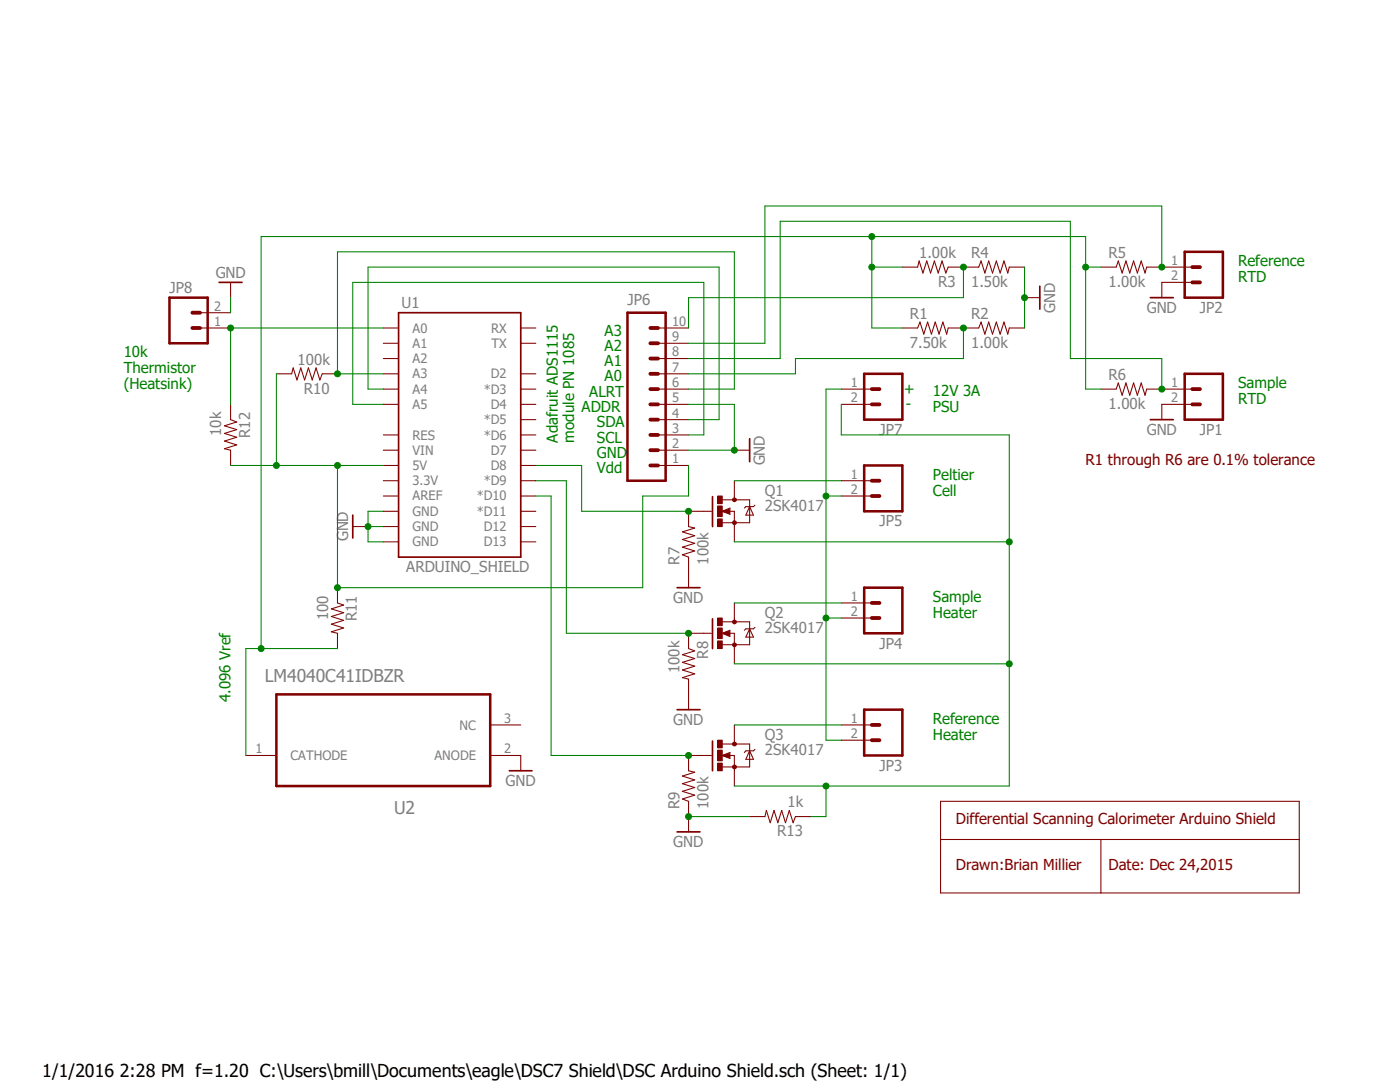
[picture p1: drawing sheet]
<svg xmlns="http://www.w3.org/2000/svg" width="279mm" height="216mm" viewBox="0 0 279 216" stroke-linecap="round" stroke-linejoin="round" font-family="sans-serif">
<path d="M24 41l239.9 137.3M263.9 41l-239.9 137.3" fill="none" stroke="#fff" stroke-width=".2"/>
<g fill="none" stroke="#800000" stroke-width=".21">
<path d="M180.1 53.3h3l.3-1.2 .8 2.4 .8-2.4 .7 2.4 .8-2.4 .7 2.4 .8-2.4 .8 2.4 .4-1.2h6.1l.5-1.2 .8 2.4 .7-2.4 .8 2.4 .7-2.4 .8 2.4 .8-2.4 .7 2.4 .3-1.2h3.1M219.7 53.3h3.1l.4-1.2 .7 2.4 .8-2.4 .8 2.4 .7-2.4 .8 2.4 .8-2.4 .7 2.4 .4-1.2h9.1M231.9 56.3h6.1M76.5 65.4h3M76.5 68.5h3M76.5 74.6h3M76.5 77.6h3M76.5 71.5h3M103.9 65.4h3M103.9 68.5h3M103.9 74.6h3M103.9 77.6h3"/>
<path d="M131.3 65.4h6.1M131.3 68.5h6.1M131.3 74.6h6.1M131.3 77.6h6.1M131.3 71.5h6.1M180.1 65.4h3l.5-1.1 .8 2.4 .7-2.4 .8 2.4 .7-2.4 .8 2.4 .8-2.4 .7 2.4 .3-1.3h6.1l.5-1.1 .8 2.4 .7-2.4 .8 2.4 .7-2.4 .8 2.4 .8-2.4 .7 2.4 .3-1.3h3.1M219.7 77.6h3.1l.4-1.2 .7 2.5 .8-2.5 .8 2.5 .7-2.5 .8 2.5 .8-2.5 .7 2.5 .4-1.3h3M76.5 80.7h3M76.5 86.8h3M76.5 89.8h3M76.5 92.9h3M76.5 95.9h3"/>
<path d="M76.5 99h3M103.9 80.7h3M103.9 83.7h3M103.9 86.8h3M103.9 89.8h3M103.9 92.9h3M103.9 95.9h3M103.9 99h3M131.3 80.7h6.1M131.3 83.7h6.1M131.3 86.8h6.1M131.3 89.8h6.1"/>
<path d="M131.3 92.9h6.1M167.9 95.9h6.1M167.9 99h6.1M76.5 102h3M76.5 105.1h3M76.5 108.1h3M103.9 102h3M103.9 105.1h3M103.9 108.1h3M167.9 120.3h6.1M167.9 123.3h6.1M167.9 144.7h6.1"/>
<path d="M167.9 147.7h6.1M187.7 159.9h71.6v18.3h-71.6zM187.7 167.5h71.6M219.7 167.5v10.7"/>
</g>
<path d="M79.5 62.4h24.4v48.8h-24.4z" fill="none" stroke="#800000" stroke-width=".34"/>
<path d="M236.4 50.2h7.7v9.2h-7.7zM125.2 62.4h7.6v33.5h-7.6zM172.5 92.9h7.6v9.1h-7.6zM172.5 117.3h7.6v9.1h-7.6zM172.5 141.6h7.6v9.1h-7.6z" fill="none" stroke="#800000" stroke-width=".51"/>
<g fill="none" stroke="#800000" stroke-width=".76">
<path d="M238 56.3h1.5M238 53.3h1.5M129.8 77.6h1.5M129.8 74.6h1.5M129.8 71.5h1.5M129.8 68.5h1.5M129.8 65.4h1.5M129.8 86.8h1.5M129.8 89.8h1.5M129.8 92.9h1.5M129.8 80.7h1.5M129.8 83.7h1.5"/>
<path d="M174 99h1.5M174 95.9h1.5M174 123.3h1.5M174 120.3h1.5M174 147.7h1.5M174 144.7h1.5"/>
</g>
<path d="M146.3 104l.3-.1 .3 .1 .1 .3-.1 .3-.3 .1-.3-.1-.1-.3z" fill-rule="evenodd" fill="#800000"/>
<path d="M146.3 104l.3-.1 .3 .1 .1 .3-.1 .3-.3 .1-.3-.1-.1-.3z" fill="none" stroke="#800000" stroke-width=".2"/>
<path d="M146.3 99.4h.6l.1 .3-.1 .3-.3 .1-.3-.1-.1-.3z" fill-rule="evenodd" fill="#800000"/>
<path d="M146.3 99.4h.6l.1 .3-.1 .3-.3 .1-.3-.1-.1-.3z" fill="none" stroke="#800000" stroke-width=".2"/>
<path d="M143.2 103.5h.9v1.6h-.9z" fill-rule="evenodd" fill="#800000"/>
<path d="M143.2 103.5h.9v1.6h-.9z" fill="none" stroke="#800000" stroke-width=".2"/>
<path d="M143.2 99h.9v1.5h-.9z" fill-rule="evenodd" fill="#800000"/>
<path d="M143.2 99h.9v1.5h-.9z" fill="none" stroke="#800000" stroke-width=".2"/>
<path d="M143.2 101h.9v2.1h-.9z" fill-rule="evenodd" fill="#800000"/>
<path d="M143.2 101h.9v2.1h-.9z" fill="none" stroke="#800000" stroke-width=".2"/>
<path d="M142.2 99.1v6" fill="none" stroke="#800000" stroke-width=".34"/>
<path d="M144.1 99.7h5.5v4.6h-5.5M146.6 95.9v3.8M137.4 102h4.6M144.1 102l1.6-.6v1.2zM145.5 102h1.1v6.1M149.6 101.1l.8 1.7h-1.6zM150.7 100.8l-.3 .3h-1.6l-.3 .3" fill="none" stroke="#800000" stroke-width=".21"/>
<path d="M145.5 101.7l-1.1 .3 1.1 .3v-.3h-.3" fill="none" stroke="#800000" stroke-width=".38"/>
<path d="M146.3 128.4l.3-.1 .3 .1 .1 .3-.1 .2-.3 .2-.3-.2-.1-.2z" fill-rule="evenodd" fill="#800000"/>
<path d="M146.3 128.4l.3-.1 .3 .1 .1 .3-.1 .2-.3 .2-.3-.2-.1-.2z" fill="none" stroke="#800000" stroke-width=".2"/>
<path d="M146.3 123.8l.3-.1 .3 .1 .1 .3-.1 .3-.3 .1-.3-.1-.1-.3z" fill-rule="evenodd" fill="#800000"/>
<path d="M146.3 123.8l.3-.1 .3 .1 .1 .3-.1 .3-.3 .1-.3-.1-.1-.3z" fill="none" stroke="#800000" stroke-width=".2"/>
<path d="M143.2 127.9h.9v1.5h-.9z" fill-rule="evenodd" fill="#800000"/>
<path d="M143.2 127.9h.9v1.5h-.9z" fill="none" stroke="#800000" stroke-width=".2"/>
<path d="M143.2 123.3h.9v1.5h-.9z" fill-rule="evenodd" fill="#800000"/>
<path d="M143.2 123.3h.9v1.5h-.9z" fill="none" stroke="#800000" stroke-width=".2"/>
<path d="M143.2 125.3h.9v2.1h-.9z" fill-rule="evenodd" fill="#800000"/>
<path d="M143.2 125.3h.9v2.1h-.9z" fill="none" stroke="#800000" stroke-width=".2"/>
<path d="M142.2 123.5v5.9" fill="none" stroke="#800000" stroke-width=".34"/>
<path d="M137.4 126.4h4.6M144.1 124.1h5.5v4.6h-5.5M144.1 126.4l1.6-.6v1.2zM145.5 126.4h1.1v6.1M146.6 120.3v3.8M149.6 125.5l.8 1.6h-1.6zM150.7 125.2l-.3 .3h-1.6l-.3 .3" fill="none" stroke="#800000" stroke-width=".21"/>
<path d="M145.5 126.1l-1.1 .3 1.1 .3v-.3h-.3" fill="none" stroke="#800000" stroke-width=".38"/>
<path d="M146.3 152.7h.6l.1 .3-.1 .3h-.6l-.1-.3z" fill-rule="evenodd" fill="#800000"/>
<path d="M146.3 152.7h.6l.1 .3-.1 .3h-.6l-.1-.3z" fill="none" stroke="#800000" stroke-width=".2"/>
<path d="M146.3 148.2h.6l.1 .3-.1 .3h-.6l-.1-.3z" fill-rule="evenodd" fill="#800000"/>
<path d="M146.3 148.2h.6l.1 .3-.1 .3h-.6l-.1-.3z" fill="none" stroke="#800000" stroke-width=".2"/>
<path d="M143.2 152.3h.9v1.5h-.9z" fill-rule="evenodd" fill="#800000"/>
<path d="M143.2 152.3h.9v1.5h-.9z" fill="none" stroke="#800000" stroke-width=".2"/>
<path d="M143.2 147.7h.9v1.5h-.9z" fill-rule="evenodd" fill="#800000"/>
<path d="M143.2 147.7h.9v1.5h-.9z" fill="none" stroke="#800000" stroke-width=".2"/>
<path d="M143.2 149.7h.9v2.1h-.9z" fill-rule="evenodd" fill="#800000"/>
<path d="M143.2 149.7h.9v2.1h-.9z" fill="none" stroke="#800000" stroke-width=".2"/>
<path d="M43.7 56.3h4.6M207.5 57.1v4.6M229.6 59.4h4.5M149.6 87.5v4.6M229.6 83.7h4.5M70.4 102.8v4.6M135.1 117.3h4.6M101.6 153.8h4.6M135.1 141.6h4.6M142.2 147.9v5.9M135.1 166h4.6" fill="none" stroke="#800000" stroke-width=".34"/>
<g fill="none" stroke="#800000" stroke-width=".21">
<path d="M46 56.3v3.1M204.5 59.4h3M231.9 56.3v3.1M39.9 65.4h6.1M39.9 62.4h6.1M55.2 74.6h3l.3-1.2 .8 2.4 .7-2.4 .8 2.4 .8-2.4 .7 2.4 .8-2.4 .7 2.4 .5-1.2h3.1M167.9 77.6h6.1M231.9 77.6h6.1M46 80.7v3l1.2 .5-2.4 .8 2.4 .7-2.4 .8 2.4 .7-2.4 .8 2.4 .8-2.4 .7 1.2 .3v3.1M146.6 89.8h3M167.9 80.7h6.1M238 80.7h-6.1v3"/>
<path d="M67.4 117.3v3l1.2 .4-2.5 .8 2.5 .8-2.5 .7 2.5 .8-2.5 .7 2.5 .8-2.5 .8 1.3 .3v3M70.4 105.1h3M137.4 102v3.1l1.2 .3-2.4 .7 2.4 .8-2.4 .8 2.4 .7-2.4 .8 2.4 .7-2.4 .8 1.2 .5v6.1M137.4 126.4v3l1.2 .5-2.4 .7 2.4 .8-2.4 .8 2.4 .7-2.4 .8 2.4 .8-2.4 .7 1.2 .3v6.1M49.1 150.7h6.1M97.8 150.7h6.1v3.1M97.8 144.7h6.1M142 150.7h-4.6v3.1l1.2 .3-2.4 .8 2.4 .7-2.4 .8 2.4 .7-2.4 .8 2.4 .8-2.4 .7 1.2 .5v6.1M144.1 148.5h5.5v4.5h-5.5M144.1 150.7l1.6-.5v1.1zM145.5 150.7h1.1v6.1M146.6 144.7v3.8"/>
<path d="M149.6 149.8l.8 1.7h-1.6zM150.7 149.5l-.3 .3h-1.6l-.3 .4M149.6 162.9h3.1l.3-1.2 .7 2.5 .8-2.5 .7 2.5 .8-2.5 .8 2.5 .7-2.5 .8 2.5 .4-1.3h3.1"/>
</g>
<path d="M145.5 150.5l-1.1 .2 1.1 .3v-.3h-.3" fill="none" stroke="#800000" stroke-width=".38"/>
<path d="M33.8 59.4h7.6v9.1h-7.6zM172.5 74.6h7.6v9.1h-7.6zM236.4 74.6h7.7v9.1h-7.7zM55.2 138.6h42.6v18.2h-42.6z" fill="none" stroke="#800000" stroke-width=".51"/>
<path d="M38.4 62.4h1.5M38.4 65.4h1.5M174 77.6h1.5M238 77.6h1.5M174 80.7h1.5M238 80.7h1.5" fill="none" stroke="#800000" stroke-width=".76"/>
<path d="M137.4 162.9h12.2" fill="none" stroke="#008000" stroke-width=".21"/>
<circle cx="137.4" cy="162.9" r=".6" fill="#008000"/>
<circle cx="137.4" cy="162.9" r=".6" fill="none" stroke="#008000" stroke-width=".2"/>
<path d="M76.5 102h-3.1v3.1h3.1" fill="none" stroke="#008000" stroke-width=".21"/>
<circle cx="73.4" cy="105.1" r=".6" fill="#008000"/>
<circle cx="73.4" cy="105.1" r=".6" fill="none" stroke="#008000" stroke-width=".2"/>
<path d="M146.6 80.7v9.1h-9.2M73.4 105.1v3h3.1" fill="none" stroke="#008000" stroke-width=".21"/>
<circle cx="146.6" cy="89.8" r=".6" fill="#008000"/>
<circle cx="146.6" cy="89.8" r=".6" fill="none" stroke="#008000" stroke-width=".2"/>
<path d="M204.5 53.3v12.1M137.4 80.7h9.2" fill="none" stroke="#008000" stroke-width=".21"/>
<circle cx="204.5" cy="59.4" r=".6" fill="#008000"/>
<circle cx="204.5" cy="59.4" r=".6" fill="none" stroke="#008000" stroke-width=".2"/>
<path d="M46 59.4v3M116.1 102h21.3" fill="none" stroke="#008000" stroke-width=".21"/>
<circle cx="137.4" cy="102" r=".6" fill="#008000"/>
<circle cx="137.4" cy="102" r=".6" fill="none" stroke="#008000" stroke-width=".2"/>
<path d="M106.9 92.9h9.2v9.1M113 126.4h24.4" fill="none" stroke="#008000" stroke-width=".21"/>
<circle cx="137.4" cy="126.4" r=".6" fill="#008000"/>
<circle cx="137.4" cy="126.4" r=".6" fill="none" stroke="#008000" stroke-width=".2"/>
<path d="M106.9 95.9h6.1v30.5M110 99v51.7h27.4" fill="none" stroke="#008000" stroke-width=".21"/>
<circle cx="137.4" cy="150.7" r=".6" fill="#008000"/>
<circle cx="137.4" cy="150.7" r=".6" fill="none" stroke="#008000" stroke-width=".2"/>
<path d="M106.9 99h3.1M146.6 95.9h21.3M167.9 99h-3.1v48.7M146.6 120.3h21.3M164.8 123.3h3.1M146.6 144.7h21.3" fill="none" stroke="#008000" stroke-width=".21"/>
<circle cx="164.8" cy="123.3" r=".6" fill="#008000"/>
<circle cx="164.8" cy="123.3" r=".6" fill="none" stroke="#008000" stroke-width=".2"/>
<path d="M167.9 77.6h-3.1v21.4M164.8 147.7h3.1" fill="none" stroke="#008000" stroke-width=".21"/>
<circle cx="164.8" cy="99" r=".6" fill="#008000"/>
<circle cx="164.8" cy="99" r=".6" fill="none" stroke="#008000" stroke-width=".2"/>
<path d="M55.2 74.6v18.3h21.3M67.4 92.9v24.4h60.9v-18.3h9.1v-6.1" fill="none" stroke="#008000" stroke-width=".21"/>
<circle cx="67.3" cy="92.9" r=".6" fill="#008000"/>
<circle cx="67.3" cy="92.9" r=".6" fill="none" stroke="#008000" stroke-width=".2"/>
<circle cx="67.3" cy="117.3" r=".6" fill="#008000"/>
<circle cx="67.3" cy="117.3" r=".6" fill="none" stroke="#008000" stroke-width=".2"/>
<path d="M46 92.9h9.2" fill="none" stroke="#008000" stroke-width=".21"/>
<circle cx="55.2" cy="92.9" r=".6" fill="#008000"/>
<circle cx="55.2" cy="92.9" r=".6" fill="none" stroke="#008000" stroke-width=".2"/>
<path d="M76.5 77.6h-3.1v-24.3h70.1v30.4h-6.1M76.5 74.6h-9.1v-24.4h79.2v27.4h-9.2M76.5 80.7h-6.1v-24.4h70.1v30.5h-3.1" fill="none" stroke="#008000" stroke-width=".21"/>
<circle cx="67.3" cy="74.6" r=".6" fill="#008000"/>
<circle cx="67.3" cy="74.6" r=".6" fill="none" stroke="#008000" stroke-width=".2"/>
<path d="M192.3 65.4v6.1" fill="none" stroke="#008000" stroke-width=".21"/>
<circle cx="192.3" cy="65.4" r=".6" fill="#008000"/>
<circle cx="192.3" cy="65.4" r=".6" fill="none" stroke="#008000" stroke-width=".2"/>
<path d="M192.3 53.3v6.1M192.3 71.5h-33.6v3.1h-21.3" fill="none" stroke="#008000" stroke-width=".21"/>
<circle cx="192.3" cy="53.3" r=".6" fill="#008000"/>
<circle cx="192.3" cy="53.3" r=".6" fill="none" stroke="#008000" stroke-width=".2"/>
<path d="M192.3 59.4h-54.9v6M231.9 41.1v12.2" fill="none" stroke="#008000" stroke-width=".21"/>
<circle cx="231.9" cy="53.3" r=".6" fill="#008000"/>
<circle cx="231.9" cy="53.3" r=".6" fill="none" stroke="#008000" stroke-width=".2"/>
<path d="M231.9 41.1h-79.2v27.4h-15.3M137.4 71.5h18.3v-27.3h57.9v27.3h18.3v6.1" fill="none" stroke="#008000" stroke-width=".21"/>
<circle cx="231.9" cy="77.6" r=".6" fill="#008000"/>
<circle cx="231.9" cy="77.6" r=".6" fill="none" stroke="#008000" stroke-width=".2"/>
<path d="M76.5 65.4h-30.5v15.3" fill="none" stroke="#008000" stroke-width=".21"/>
<circle cx="46" cy="65.4" r=".6" fill="#008000"/>
<circle cx="46" cy="65.4" r=".6" fill="none" stroke="#008000" stroke-width=".2"/>
<path d="M216.7 47.2v30.4h3M216.7 53.3h3" fill="none" stroke="#008000" stroke-width=".21"/>
<circle cx="216.7" cy="53.3" r=".6" fill="#008000"/>
<circle cx="216.7" cy="53.3" r=".6" fill="none" stroke="#008000" stroke-width=".2"/>
<path d="M174 47.2h-121.9v82.2M180.1 53.3h-6.1v12.1h6.1M49.1 129.4h18.3" fill="none" stroke="#008000" stroke-width=".21"/>
<circle cx="52.1" cy="129.4" r=".6" fill="#008000"/>
<circle cx="52.1" cy="129.4" r=".6" fill="none" stroke="#008000" stroke-width=".2"/>
<path d="M174 47.2v6.1" fill="none" stroke="#008000" stroke-width=".21"/>
<circle cx="174" cy="53.3" r=".6" fill="#008000"/>
<circle cx="174" cy="53.3" r=".6" fill="none" stroke="#008000" stroke-width=".2"/>
<path d="M174 47.2h42.7" fill="none" stroke="#008000" stroke-width=".21"/>
<circle cx="174" cy="47.2" r=".6" fill="#008000"/>
<circle cx="174" cy="47.2" r=".6" fill="none" stroke="#008000" stroke-width=".2"/>
<path d="M167.9 80.7v6.1h33.5v70h-54.8M146.6 108.1h54.8M49.1 129.4v21.3M161.8 162.9h3" fill="none" stroke="#008000" stroke-width=".21"/>
<circle cx="201.4" cy="108.1" r=".6" fill="#008000"/>
<circle cx="201.4" cy="108.1" r=".6" fill="none" stroke="#008000" stroke-width=".2"/>
<path d="M146.6 132.5h54.8" fill="none" stroke="#008000" stroke-width=".21"/>
<circle cx="201.4" cy="132.5" r=".6" fill="#008000"/>
<circle cx="201.4" cy="132.5" r=".6" fill="none" stroke="#008000" stroke-width=".2"/>
<path d="M164.8 156.8v6.1" fill="none" stroke="#008000" stroke-width=".21"/>
<circle cx="164.8" cy="156.8" r=".6" fill="#008000"/>
<circle cx="164.8" cy="156.8" r=".6" fill="none" stroke="#008000" stroke-width=".2"/>
<text font-size="3.6" x="8.4" y="214.9">1/1/2016 2:28 PM f=1.20 C:\Users\bmill\Documents\eagle\DSC7 Shield\DSC Arduino Shield.sch (Sheet: 1/1)</text>
<g font-size="3.5" fill="#808080">
<text x="52.9" y="136.1">LM4040C41IDBZR</text>
<text x="78.7" y="162.5">U2</text>
</g>
<g font-size="3" fill="#808080">
<text x="183.4" y="51.4">1.00k</text>
<text x="193.8" y="51.5">R4</text>
<text x="221.2" y="51.5">R5</text>
<text x="33.8" y="58.5">JP8</text>
<text x="43.1" y="55.4">GND</text>
<text x="187.2" y="57.2">R3</text>
<text x="193.8" y="57.2">1.50k</text>
<text x="221.2" y="57.2">1.00k</text>
<text x="80.1" y="61.5">U1</text>
<text x="125.2" y="60.9">JP6</text>
<text x="181.6" y="63.7">R1</text>
<text x="193.8" y="63.7">R2</text>
<text x="210.6" y="62.4" transform="rotate(-90 210.6 62.4)">GND</text>
<text x="228.9" y="62.4">GND</text>
<text x="239.5" y="62.4">JP2</text>
<text x="181.6" y="69.4">7.50k</text>
<text x="193.8" y="69.4">1.00k</text>
<text x="59.4" y="72.8">100k</text>
<text x="221.2" y="75.9">R6</text>
<text x="60.7" y="78.5">R10</text>
<text x="221.2" y="81.6">1.00k</text>
<text x="44.2" y="87" transform="rotate(-90 44.2 87)">10k</text>
<text x="49.9" y="87.4" transform="rotate(-90 49.9 87.4)">R12</text>
<text x="175.5" y="86.8">JP7</text>
<text x="228.9" y="86.8">GND</text>
<text x="239.5" y="86.8">JP1</text>
<text x="152.7" y="92.9" transform="rotate(-90 152.7 92.9)">GND</text>
<text x="152.7" y="99">Q1</text>
<text x="152.7" y="102">2SK4017</text>
<text x="175.5" y="105">JP5</text>
<text x="69.5" y="108" transform="rotate(-90 69.5 108)">GND</text>
<text x="135.6" y="112.7" transform="rotate(-90 135.6 112.7)">R7</text>
<text x="141.4" y="112.7" transform="rotate(-90 141.4 112.7)">100k</text>
<text x="81.1" y="114.2">ARDUINO_SHIELD</text>
<text x="65.5" y="123.7" transform="rotate(-90 65.5 123.7)">100</text>
<text x="71.2" y="124" transform="rotate(-90 71.2 124)">R11</text>
<text x="134.4" y="120.3">GND</text>
<text x="152.7" y="123.3">Q2</text>
<text x="141.4" y="131.4" transform="rotate(-90 141.4 131.4)">R8</text>
<text x="152.7" y="126.4">2SK4017</text>
<text x="175.5" y="129.4">JP4</text>
<text x="135.6" y="134.3" transform="rotate(-90 135.6 134.3)">100k</text>
<text x="134.4" y="144.7">GND</text>
<text x="152.7" y="147.7">Q3</text>
<text x="152.7" y="150.7">2SK4017</text>
<text x="175.5" y="153.8">JP3</text>
<text x="100.9" y="156.8">GND</text>
<text x="135.6" y="161.4" transform="rotate(-90 135.6 161.4)">R9</text>
<text x="141.4" y="161.4" transform="rotate(-90 141.4 161.4)">100k</text>
<text x="157.1" y="161.1">1k</text>
<text x="155.1" y="166.8">R13</text>
<text x="134.4" y="169">GND</text>
</g>
<g font-size="3" fill="#008000">
<text x="247.1" y="53.1">Reference</text>
<text x="247.1" y="56.3">RTD</text>
<text x="24.7" y="71.2">10k</text>
<text x="120.6" y="70">A2</text>
<text x="120.6" y="67">A3</text>
<text x="24.7" y="74.4">Thermistor</text>
<text x="24.7" y="77.6">(Heatsink)</text>
<text x="120.6" y="76.1">A0</text>
<text x="120.6" y="73.1">A1</text>
<text x="247.1" y="77.5">Sample</text>
<text x="116.1" y="82.2">ADDR</text>
<text x="117.6" y="79.2">ALRT</text>
<text x="180.4" y="78.6">+</text>
<text x="180.8" y="81.6">-</text>
<text x="186.2" y="79">12V 3A</text>
<text x="186.2" y="82.2">PSU</text>
<text x="247.1" y="80.7">RTD</text>
<text x="111.3" y="88.3" transform="rotate(-90 111.3 88.3)">Adafruit ADS1115</text>
<text x="114.6" y="88.3" transform="rotate(-90 114.6 88.3)">module PN 1085</text>
<text x="119.1" y="88.3">SCL</text>
<text x="119.1" y="85.3">SDA</text>
<text x="119.1" y="94.4">Vdd</text>
<text x="119.1" y="91.4">GND</text>
<text x="186.2" y="95.8">Peltier</text>
<text x="186.2" y="99">Cell</text>
<text x="186.2" y="120.1">Sample</text>
<text x="186.2" y="123.3">Heater</text>
<text x="46" y="140.1" transform="rotate(-90 46 140.1)">4.096 Vref</text>
<text x="186.2" y="144.5">Reference</text>
<text x="186.2" y="147.7">Heater</text>
</g>
<g font-size="3" fill="#800000">
<text x="216.7" y="92.9">R1 through R6 are 0.1% tolerance</text>
<text x="190.8" y="164.5">Differential Scanning Calorimeter Arduino Shield</text>
<text x="190.8" y="173.6">Drawn:Brian Millier</text>
<text x="221.2" y="173.6">Date: Dec 24,2015</text>
</g>
<g font-size="2.6" fill="#808080">
<text x="233.8" y="52.9">1</text>
<text x="233.8" y="55.9">2</text>
<text x="42.7" y="65">1</text>
<text x="42.7" y="62">2</text>
<text x="134.2" y="65">10</text>
<text x="82.3" y="66.4">A0</text>
<text x="82.3" y="69.4">A1</text>
<text x="98" y="66.4">RX</text>
<text x="98.1" y="69.4">TX</text>
<text x="134.2" y="71.1">8</text>
<text x="134.2" y="68.1">9</text>
<text x="82.3" y="72.5">A2</text>
<text x="82.3" y="75.5">A3</text>
<text x="98" y="75.5">D2</text>
<text x="134.2" y="77.2">6</text>
<text x="134.2" y="74.2">7</text>
<text x="169.8" y="77.2">1</text>
<text x="233.8" y="77.2">1</text>
<text x="82.3" y="78.6">A4</text>
<text x="82.3" y="81.6">A5</text>
<text x="96.6" y="78.6">*D3</text>
<text x="98" y="81.6">D4</text>
<text x="134.2" y="83.3">4</text>
<text x="134.2" y="80.3">5</text>
<text x="169.8" y="80.3">2</text>
<text x="233.8" y="80.3">2</text>
<text x="82.3" y="87.7">RES</text>
<text x="96.6" y="84.7">*D5</text>
<text x="96.6" y="87.7">*D6</text>
<text x="134.2" y="89.4">2</text>
<text x="134.2" y="86.4">3</text>
<text x="82.3" y="90.8">VIN</text>
<text x="82.3" y="93.8">5V</text>
<text x="98" y="90.7">D7</text>
<text x="98" y="93.8">D8</text>
<text x="134.2" y="92.5">1</text>
<text x="169.8" y="95.5">1</text>
<text x="82.3" y="99.9">AREF</text>
<text x="82.3" y="96.9">3.3V</text>
<text x="95.2" y="99.9">*D10</text>
<text x="96.6" y="96.8">*D9</text>
<text x="169.8" y="98.6">2</text>
<text x="82.3" y="102.9">GND</text>
<text x="82.3" y="106">GND</text>
<text x="95.2" y="102.9">*D11</text>
<text x="96.6" y="106">D12</text>
<text x="82.3" y="109">GND</text>
<text x="96.6" y="109">D13</text>
<text x="169.8" y="119.8">1</text>
<text x="169.8" y="122.9">2</text>
<text x="91.7" y="145.6">NC</text>
<text x="100.6" y="144.2">3</text>
<text x="169.8" y="144.2">1</text>
<text x="169.8" y="147.3">2</text>
<text x="51" y="150.3">1</text>
<text x="58" y="151.7">CATHODE</text>
<text x="86.7" y="151.6">ANODE</text>
<text x="100.6" y="150.3">2</text>
</g>
</svg>
